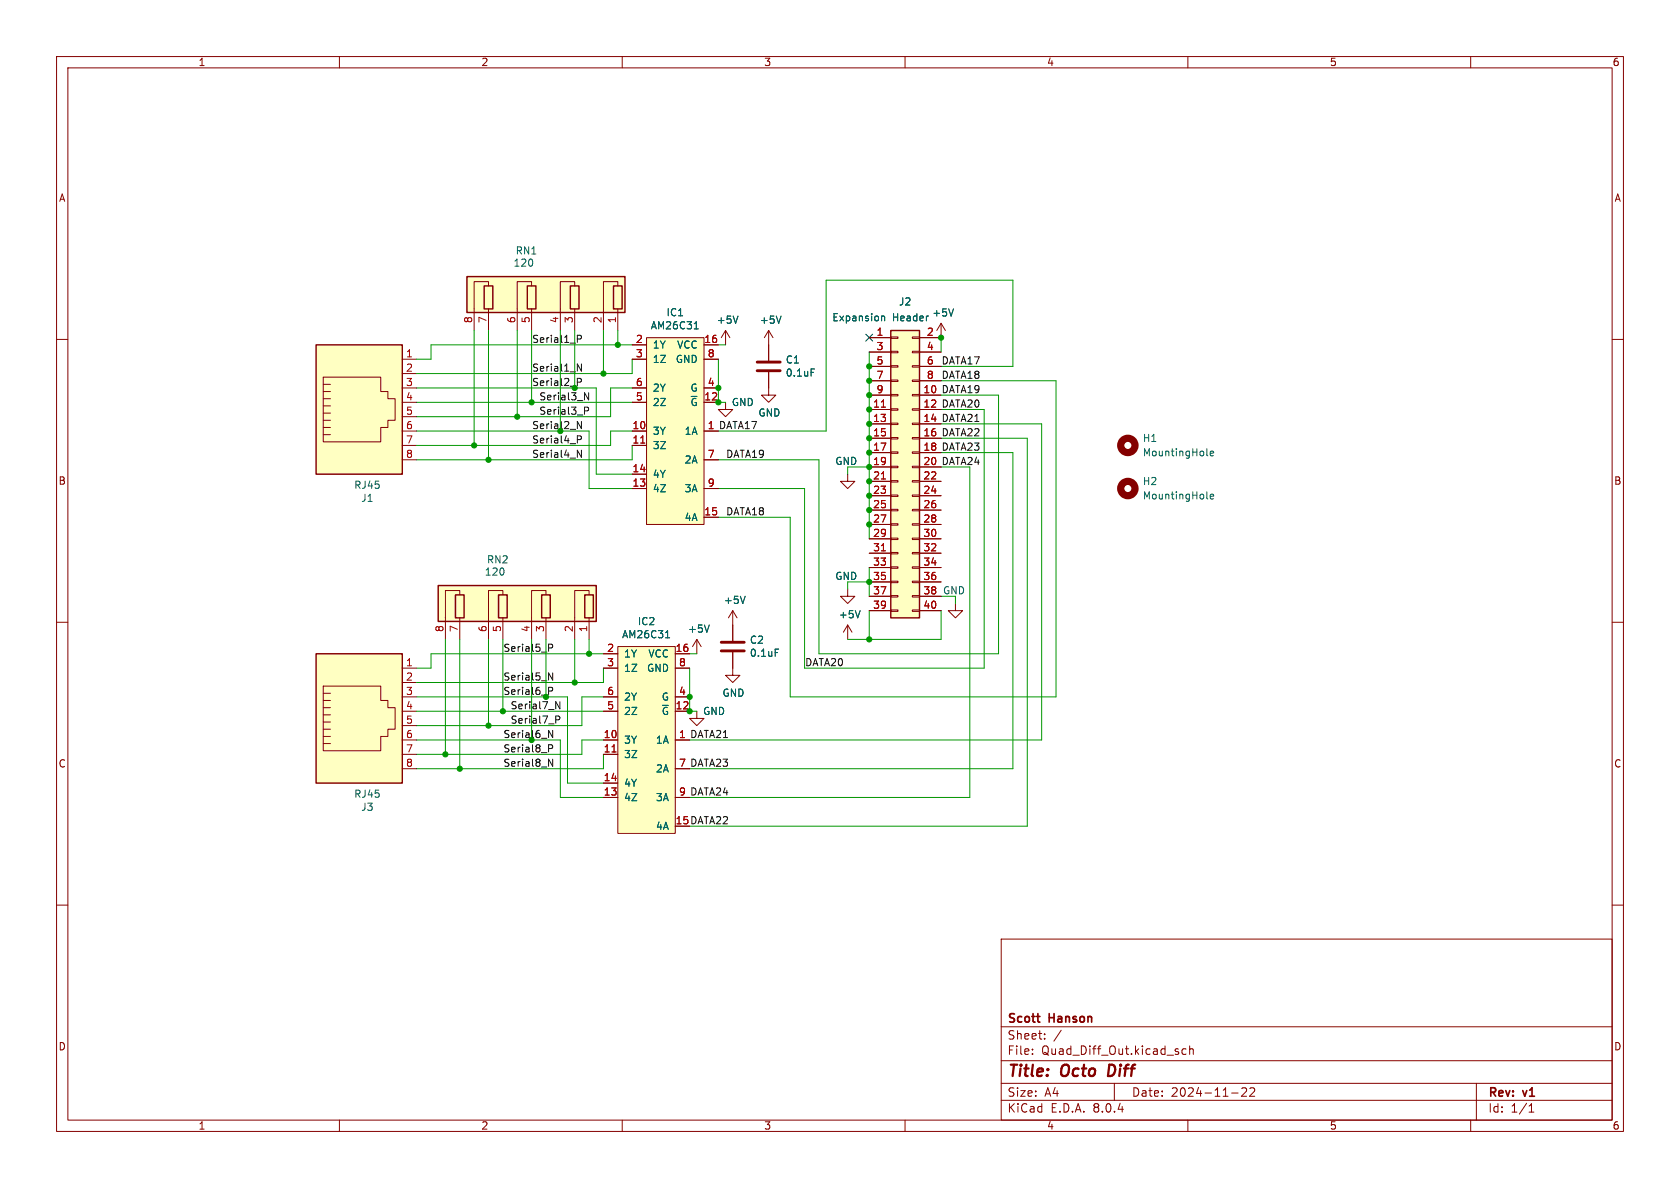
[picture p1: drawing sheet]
<svg xmlns="http://www.w3.org/2000/svg" width="297mm" height="210mm" viewBox="0 0 297 210" stroke-linecap="round" stroke-linejoin="round" font-family="sans-serif">
<g fill="none" stroke="#840000" stroke-width=".18">
<path d="M10 10h277v190h-277zM12 12h273v186h-273zM60 10v2M110 10v2M160 10v2M210 10v2M260 10v2M10 60h2M285 60h2M10 110h2M285 110h2M10 160h2"/>
<path d="M285 160h2M177 166h108v32h-108zM60 198v2M110 198v2M160 198v2M177 194.5h108M177 191.5h108M177 187.5h108M177 181.5h108M182.5 186.3v.1M182.5 185.5v.1M184.7 183.6v.1"/>
<path d="M184.7 182.8v.1M187.6 182.1l-1.3 2M197 191.5v3M209.7 185.5l-.5-.1-.2 .3v.4l.1 .2h.6M210 198v2M210.3 185.5l.2-.1 .4 .1 .1 .9M210.3 184.9v1.5M217.7 193.2h1.2M219.5 192.4l.6-.1 .2 .1 .1 .3-.9 1.1h.9M221 192.4l.5-.1 .2 .1 .1 .3-.9 1.1h.9M260 198v2M261 191.5v6.5"/>
<path d="M270.3 196.6h.9M270.3 195.5l.4-.4v1.5"/>
</g>
<path d="M196.1 188.2l-.2 2h.4" fill="none" stroke="#840000" stroke-width=".4"/>
<path d="M109.2 114.3h10.2v33h-10.2z" fill="#ffffc2"/>
<g fill="none" stroke="#840000" stroke-width=".18">
<path d="M106.7 115.6h2.5M106.7 118.1h2.5M109.2 114.3h10.2v33h-10.2zM119.4 115.6h2.5M119.4 118.1h2.5M129.5 118.1v1.3h1.3l-1.3 1.3-1.2-1.3h1.2M149.9 104.1v1.3h1.2l-1.2 1.3-1.3-1.3h1.3M168.9 106.7v1.3h1.3l-1.3 1.2-1.3-1.2h1.3M106.7 130.8h2.5M106.7 133.4h2.5M106.7 125.7h2.5M106.7 138.4h2.5"/>
<path d="M106.7 123.2h2.5M119.4 130.8h2.5M119.4 125.7h2.5M119.4 123.2h2.5M119.4 135.9h2.5M123.2 125.7v1.3h1.3l-1.3 1.3-1.3-1.3h1.3M106.7 141h2.5M119.4 141h2.5"/>
</g>
<path d="M108.2 132.9h.7" fill="none" stroke="#a90000" stroke-width=".18"/>
<path d="M213.3 80.4l.2 .2M214 80.2l.6-.2-.1-.2-.4-.1-.1 .2v.6h.5M117.7 112.7h.7M117.9 111.7l.1-.2v1.2" fill="none" stroke="#006464" stroke-width=".18"/>
<circle cx="199.4" cy="78.7" r="1.27" fill="none" stroke="#840000" stroke-width="1.3"/>
<path d="M55.9 61h15.2v22.8h-15.2z" fill="#ffffc2"/>
<g fill="none" stroke="#840000" stroke-width=".18">
<path d="M57.1 67.9h1.3M57.1 69.2h1.3M57.1 70.5h1.3M57.1 71.8h1.3M57.1 73h1.3M57.1 74.3h1.3M57.1 66.7h10.2v2.5h1.3v1.3h1.2v3.8h-1.2v1.3h-1.3v2.5h-10.2zM57.1 75.6h1.3M57.1 76.8h1.3M71.1 63.5h2.6M71.1 66h2.6M71.1 68.6h2.6"/>
<path d="M71.1 71.1h2.6M71.1 73.7h2.6M71.1 76.2h2.6M71.1 78.7h2.6M135.9 68.6v1.3h1.3l-1.3 1.2-1.3-1.2h1.3M71.1 81.3h2.6"/>
</g>
<path d="M55.9 61h15.2v22.8h-15.2z" fill="none" stroke="#840000" stroke-width=".25"/>
<path d="M82.5 48.9h28v6.3h-28z" fill="#ffffc2"/>
<path d="M82.5 48.9h28v6.3h-28zM85.6 50.5h1.5v4.1h-1.5zM93.2 50.5h1.5v4.1h-1.5zM100.8 50.5h1.6v4.1h-1.6zM108.5 50.5h1.5v4.1h-1.5z" fill="none" stroke="#840000" stroke-width=".25"/>
<g fill="none" stroke="#840000" stroke-width=".18">
<path d="M86.4 50.5v-.7h-2.6v8.6M86.4 54.6v3.8M94 50.5v-.7h-2.6v8.6M94 54.6v3.8M101.6 50.5v-.7h-2.5v8.6M101.6 54.6v3.8M109.2 50.5v-.7h-2.5v8.6M109.2 54.6v3.8M128.3 71.1v1.3h1.2l-1.2 1.3-1.3-1.3h1.3M135.9 61v2.8M135.9 65.8v2.8M149.9 83.8v1.3h1.2l-1.2 1.3-1.3-1.3h1.3"/>
<path d="M129.5 108l-.7 1.2M129.5 108v2.5M129.5 108l.8 1.2"/>
</g>
<path d="M133.9 65.5h4M133.9 64h4" fill="none" stroke="#840000" stroke-width=".51"/>
<path d="M143.4 65.2h.6M213.3 88l.2 .2M214 87.8l.6-.1-.1-.3h-.4l-.1 .1v.6h.5M131.7 105.4l-.4 1.3" fill="none" stroke="#006464" stroke-width=".18"/>
<circle cx="199.4" cy="86.4" r="1.27" fill="none" stroke="#840000" stroke-width="1.3"/>
<path d="M157.5 58.4h5.1v50.8h-5.1z" fill="#ffffc2"/>
<g fill="none" stroke="#840000" stroke-width=".18">
<path d="M135.9 58.4l-.8 1.3M135.9 58.4v2.6M135.9 58.4l.8 1.3M153.7 59.7h3.8M157.5 59.6h1.2v.2h-1.2zM161.3 59.6h1.3v.2h-1.3zM162.6 59.7h3.8M153.7 69.9h3.8M153.7 72.4h3.8M153.7 74.9h3.8M153.7 77.5h3.8M153.7 62.2h3.8"/>
<path d="M153.7 64.8h3.8M153.7 67.3h3.8M157.5 79.9h1.2v.2h-1.2zM157.5 77.3h1.2v.3h-1.2zM157.5 74.8h1.2v.3h-1.2zM157.5 72.3h1.2v.2h-1.2zM157.5 69.7h1.2v.3h-1.2zM157.5 67.2h1.2v.2h-1.2zM157.5 64.6h1.2v.3h-1.2zM157.5 62.1h1.2v.3h-1.2zM161.3 79.9h1.3v.2h-1.3zM161.3 77.3h1.3v.3h-1.3z"/>
<path d="M161.3 74.8h1.3v.3h-1.3zM161.3 72.3h1.3v.2h-1.3zM161.3 69.7h1.3v.3h-1.3zM161.3 67.2h1.3v.2h-1.3zM161.3 64.6h1.3v.3h-1.3zM161.3 62.1h1.3v.3h-1.3zM162.6 69.9h3.8M162.6 72.4h3.8M162.6 74.9h3.8M162.6 77.5h3.8M162.6 62.2h3.8M162.6 64.8h3.8"/>
<path d="M162.6 67.3h3.8M153.7 80h3.8M153.7 82.6h3.8M153.7 85.1h3.8M153.7 87.6h3.8M153.7 90.2h3.8M153.7 92.7h3.8M153.7 95.3h3.8M153.7 97.8h3.8M157.5 97.7h1.2v.2h-1.2zM157.5 95.1h1.2v.3h-1.2zM157.5 92.6h1.2v.2h-1.2z"/>
<path d="M157.5 90h1.2v.3h-1.2zM157.5 87.5h1.2v.3h-1.2zM157.5 85h1.2v.2h-1.2zM157.5 82.4h1.2v.3h-1.2zM161.3 97.7h1.3v.2h-1.3zM161.3 95.1h1.3v.3h-1.3zM161.3 92.6h1.3v.2h-1.3zM161.3 90h1.3v.3h-1.3zM161.3 87.5h1.3v.3h-1.3zM161.3 85h1.3v.2h-1.3zM161.3 82.4h1.3v.3h-1.3zM162.6 80h3.8"/>
<path d="M162.6 82.6h3.8M162.6 85.1h3.8M162.6 87.6h3.8M162.6 90.2h3.8M162.6 92.7h3.8M162.6 95.3h3.8M162.6 97.8h3.8M153.7 100.3h3.8M153.7 102.9h3.8M153.7 105.4h3.8M153.7 108h3.8M157.5 107.8h1.2v.3h-1.2z"/>
<path d="M157.5 105.3h1.2v.2h-1.2zM157.5 102.7h1.2v.3h-1.2zM157.5 100.2h1.2v.3h-1.2zM161.3 107.8h1.3v.3h-1.3zM161.3 105.3h1.3v.2h-1.3zM161.3 102.7h1.3v.3h-1.3zM161.3 100.2h1.3v.3h-1.3zM162.6 100.3h3.8M162.6 102.9h3.8M162.6 105.4h3.8M162.6 108h3.8"/>
</g>
<path d="M157.5 58.4h5.1v50.8h-5.1z" fill="none" stroke="#840000" stroke-width=".25"/>
<path d="M155.8 72h.7M155.8 84.7h.7M155.8 97.4h.7" fill="none" stroke="#a90000" stroke-width=".18"/>
<path d="M138.1 55.9l-.4 1.2M155.9 55.9v.8M155.9 56l.1-.1h.3l.1 .8" fill="none" stroke="#006464" stroke-width=".18"/>
<path d="M55.9 115.6h15.2v22.8h-15.2z" fill="#ffffc2"/>
<g fill="none" stroke="#840000" stroke-width=".18">
<path d="M71.1 118.1h2.6M57.1 122.6h1.3M57.1 123.8h1.3M57.1 125.1h1.3M57.1 126.4h1.3M57.1 127.6h1.3M57.1 128.9h1.3M57.1 121.3h10.2v2.5h1.3v1.3h1.2v3.8h-1.2v1.3h-1.3v2.5h-10.2zM57.1 130.2h1.3M57.1 131.4h1.3M71.1 120.7h2.6M71.1 123.2h2.6"/>
<path d="M71.1 125.7h2.6M71.1 128.3h2.6M71.1 130.8h2.6M71.1 133.4h2.6M71.1 135.9h2.6"/>
</g>
<path d="M55.9 115.6h15.2v22.8h-15.2z" fill="none" stroke="#840000" stroke-width=".25"/>
<path d="M77.5 103.5h27.9v6.4h-27.9z" fill="#ffffc2"/>
<path d="M77.5 103.5h27.9v6.4h-27.9zM80.5 105.2h1.5v4h-1.5zM88.1 105.2h1.6v4h-1.6zM95.8 105.2h1.5v4h-1.5zM103.4 105.2h1.5v4h-1.5z" fill="none" stroke="#840000" stroke-width=".25"/>
<path d="M81.3 105.2v-.8h-2.6v8.6M81.3 109.2v3.8M88.9 105.2v-.8h-2.5v8.6M88.9 109.2v3.8M96.5 105.2v-.8h-2.5v8.6M96.5 109.2v3.8M104.1 105.2v-.8h-2.5v8.6M104.1 109.2v3.8" fill="none" stroke="#840000" stroke-width=".18"/>
<path d="M114.3 59.7h10.2v33h-10.2z" fill="#ffffc2"/>
<g fill="none" stroke="#840000" stroke-width=".18">
<path d="M114.3 59.7h10.2v33h-10.2zM128.3 58.4l-.8 1.3M128.3 58.4v2.6M128.3 58.4l.7 1.3M153.7 59.7h3.8M166.4 57.2l-.8 1.2M166.4 57.2v2.5h-3.8M166.4 57.2l.7 1.2M111.8 76.2h2.5M111.8 78.7h2.5M111.8 71.1h2.5M111.8 61h2.5"/>
<path d="M111.8 63.5h2.5M111.8 68.6h2.5M124.5 76.2h2.5M124.5 71.1h2.5M124.5 61h2.5M124.5 63.5h2.5M124.5 68.6h2.5M135.9 61v2.8M135.9 65.8v2.8M153.7 69.9h3.8M153.7 72.4h3.8M153.7 74.9h3.8"/>
<path d="M153.7 77.5h3.8M153.7 62.2h3.8M153.7 64.8h3.8M153.7 67.3h3.8M162.6 69.9h3.8M162.6 72.4h3.8M162.6 74.9h3.8M162.6 77.5h3.8M162.6 62.2h3.8M162.6 64.8h3.8M162.6 67.3h3.8M111.8 86.4h2.5"/>
<path d="M111.8 83.8h2.5M124.5 86.4h2.5M124.5 91.4h2.5M124.5 81.3h2.5M153.7 80h3.8M153.7 82.6h3.8M153.7 85.1h3.8M153.7 87.6h3.8M153.7 90.2h3.8M153.7 92.7h3.8M153.7 95.3h3.8M153.7 97.8h3.8"/>
<path d="M162.6 80h3.8M162.6 82.6h3.8M162.6 85.1h3.8M162.6 87.6h3.8M162.6 90.2h3.8M162.6 92.7h3.8M162.6 95.3h3.8M162.6 97.8h3.8M106.7 115.6h2.5M106.7 118.1h2.5M119.4 115.6h2.5M119.4 118.1h2.5"/>
<path d="M123.2 113l-.8 1.3M123.2 113v2.6M123.2 113l.8 1.3M129.5 110.5v2.8M129.5 115.3v2.8M149.9 110.5l-.8 1.3M149.9 110.5v2.5M149.9 110.5l.7 1.3M153.7 100.3h3.8M153.7 102.9h3.8M153.7 105.4h3.8M153.7 108h3.8"/>
<path d="M162.6 100.3h3.8M162.6 102.9h3.8M162.6 105.4h3.8M162.6 108h3.8M106.7 130.8h2.5M106.7 133.4h2.5M106.7 125.7h2.5M106.7 138.4h2.5M106.7 123.2h2.5M119.4 130.8h2.5M119.4 125.7h2.5M119.4 123.2h2.5"/>
<path d="M119.4 135.9h2.5M106.7 141h2.5M119.4 141h2.5"/>
</g>
<path d="M113.3 78.3h.7M155.8 72h.7M155.8 84.7h.7M155.8 97.4h.7M108.2 132.9h.7" fill="none" stroke="#a90000" stroke-width=".18"/>
<g fill="none" stroke="#006464" stroke-width=".18">
<path d="M122.7 58.1h.8M123 57l.1-.1v1.2M130.5 55.9l-.5 1.2M138.1 55.9l-.4 1.2M155.9 55.9v.8M155.9 56l.1-.1h.3l.1 .8M168.6 54.6l-.5 1.3M143.4 65.2h.6M117.7 112.7h.7M117.9 111.7l.1-.2v1.2M125.4 110.5l-.4 1.3M131.7 105.4l-.4 1.3"/>
<path d="M137 114.8h.7M152.1 107.9l-.5 1.3"/>
</g>
<path d="M127.5 115.1h4.1M127.5 113.5h4.1" fill="none" stroke="#840000" stroke-width=".51"/>
<g fill="none" stroke="#0f0f0f" stroke-width=".18">
<path d="M102.1 59.3h.4l.3 .2-.1 .4h-.6M102.1 66.9h.4l.3 .2-.1 .4-.6 .1M102.1 64.3l.7 1.3v-1.3M102.1 74.5l.7 1.3v-1.3M102.1 77h.4l.3 .3-.1 .4h-.6M102.1 79.6l.7 1.3v-1.3M103.3 69.4l.8 1.3v-1.3M103.3 72h.5l.3 .2-.2 .4h-.6M97 113.9h.5l.2 .2-.1 .4h-.6M97 119l.7 1.2v-1.2M97 121.5h.5l.2 .2-.1 .4-.6 .1M97 129.1l.7 1.3v-1.3"/>
<path d="M97 131.7h.5l.2 .2-.1 .4h-.6M97 134.2l.7 1.3v-1.3M98.3 126.6h.4l.3 .2-.1 .4h-.6M98.3 124l.7 1.3v-1.3"/>
</g>
<g fill="none" stroke="#009600" stroke-width=".18">
<path d="M83.8 58.4v20.3M86.4 58.4v22.9M91.4 58.4v15.3M94 58.4v12.7M99.1 58.4v17.8M101.6 58.4v10.2M106.7 58.4v7.6M109.2 58.4v2.6M166.4 59.7v2.5M73.7 68.6h31.7v15.2h6.4M73.7 76.2h30.4v10.2h7.7M73.7 71.1h38.1"/>
<path d="M111.8 61h-35.6v2.5h-2.5M111.8 63.5v2.5h-38.1M111.8 68.6h-3.9v5.1h-34.2M111.8 76.2h-3.9v2.5h-34.2M111.8 78.7v2.6h-38.1M127 63.5v7.6h1.3M127 61h1.3M153.7 62.2v33.1M166.4 64.8h12.7v-15.3h-33.1v26.7h-19M166.4 69.9h10.1v45.7h-31.7v-34.3h-17.8M166.4 72.4h7.6v45.7h-31.8v-31.7h-15.2M166.4 67.3h20.3v55.9h-47v-31.8h-12.7"/>
<path d="M166.4 74.9h17.7v55.9h-62.2M166.4 77.5h15.2v68.6h-59.7M153.7 82.6h-3.8v1.2M166.4 80h12.7v55.9h-57.2M166.4 82.6h5v58.4h-49.5M78.7 113v20.4M81.3 113v22.9M86.4 113v15.3M88.9 113v12.7M94 113v17.8M96.5 113v10.2M101.6 113v7.7"/>
<path d="M104.1 113v2.6M106.7 115.6h-30.5v2.5h-2.5M106.7 118.1v2.6h-33M121.9 115.6h1.3M121.9 118.1v7.6h1.3M153.7 100.3v5.1M153.7 108v5M153.7 102.9h-3.8v1.2M166.4 108v5h-16.5M168.9 105.4v1.3M73.7 123.2h26.6v15.2h6.4M73.7 130.8h25.4v10.2h7.6"/>
<path d="M73.7 125.7h33M106.7 123.2h-3.8v5.1h-29.2M106.7 130.8h-3.8v2.6h-29.2M106.7 133.4v2.5h-33"/>
</g>
<path d="M153.1 59.1l1.2 1.2M154.3 59.1l-1.2 1.2" fill="none" stroke="#000084" stroke-width=".18"/>
<g fill="#009600" stroke="#009600" stroke-width=".18">
<circle cx="153.7" cy="90.2" r=".46"/>
<circle cx="153.7" cy="87.6" r=".46"/>
<circle cx="153.7" cy="85.1" r=".46"/>
<circle cx="153.7" cy="64.8" r=".46"/>
<circle cx="153.7" cy="69.9" r=".46"/>
<circle cx="153.7" cy="67.3" r=".46"/>
<circle cx="166.4" cy="59.7" r=".46"/>
<circle cx="153.7" cy="80" r=".46"/>
<circle cx="153.7" cy="82.6" r=".46"/>
<circle cx="91.4" cy="73.7" r=".46"/>
<circle cx="86.4" cy="81.3" r=".46"/>
<circle cx="83.8" cy="78.7" r=".46"/>
<circle cx="94" cy="71.1" r=".46"/>
<circle cx="153.7" cy="92.7" r=".46"/>
<circle cx="153.7" cy="113" r=".46"/>
<circle cx="153.7" cy="72.4" r=".46"/>
<circle cx="153.7" cy="77.5" r=".46"/>
<circle cx="153.7" cy="74.9" r=".46"/>
<circle cx="127" cy="68.6" r=".46"/>
<circle cx="153.7" cy="102.9" r=".46"/>
<circle cx="101.6" cy="120.7" r=".46"/>
<circle cx="104.1" cy="115.6" r=".46"/>
<circle cx="88.9" cy="125.7" r=".46"/>
<circle cx="121.9" cy="123.2" r=".46"/>
<circle cx="121.9" cy="125.7" r=".46"/>
<circle cx="81.3" cy="135.9" r=".46"/>
<circle cx="78.7" cy="133.4" r=".46"/>
<circle cx="86.4" cy="128.3" r=".46"/>
<circle cx="106.7" cy="66" r=".46"/>
<circle cx="109.2" cy="61" r=".46"/>
<circle cx="127" cy="71.1" r=".46"/>
</g>
<g font-size="2.8" fill="#840000">
<text x="178" y="190.9">Title:</text>
<text x="187.7" y="190.9">Octo</text>
<text x="196.7" y="190.9">Diff</text>
</g>
<g font-size="2.1" fill="#840000">
<text x="178" y="184">Sheet:</text>
<text x="178" y="181.2">Scott</text>
<text x="185.5" y="181.2">Hanson</text>
<text x="178" y="186.7">File:</text>
<text x="184.1" y="186.7">Quad_Diff_Out.kicad_sch</text>
<text x="178" y="196.9">KiCad</text>
<text x="178" y="194.1">Size:</text>
<text x="184.7" y="194.1">A4</text>
<text x="185.7" y="196.9">E.D.A.</text>
<text x="193.3" y="196.9">8.0.4</text>
<text x="200" y="194.1">Date:</text>
<text x="207" y="194.1">2024-11-22</text>
<text x="263" y="194.3">Rev:</text>
<text x="263" y="196.9">Id:</text>
<text x="267.1" y="196.9">1/1</text>
<text x="269.4" y="194.3">v1</text>
</g>
<g font-size="1.8" fill="#840000">
<text x="35" y="11.9">1</text>
<text x="85" y="11.9">2</text>
<text x="135" y="11.9">3</text>
<text x="185" y="11.9">4</text>
<text x="235" y="11.9">5</text>
<text x="285" y="11.9">6</text>
<text x="10.3" y="35.9">A</text>
<text x="285.3" y="35.9">A</text>
<text x="10.3" y="85.9">B</text>
<text x="285.3" y="85.9">B</text>
<text x="10.3" y="135.9">C</text>
<text x="285.3" y="135.9">C</text>
<text x="119.3" y="145.8">15 DATA22</text>
<text x="10.3" y="185.9">D</text>
<text x="285.3" y="185.9">D</text>
<text x="35" y="199.9">1</text>
<text x="85" y="199.9">2</text>
<text x="135" y="199.9">3</text>
<text x="185" y="199.9">4</text>
<text x="235" y="199.9">5</text>
<text x="285" y="199.9">6</text>
</g>
<g font-size="1.8" fill="#006464">
<text x="90.7" y="47.3">120</text>
<text x="91.1" y="45.2">RN1</text>
<text x="115" y="58.4">AM26C31</text>
<text x="117.7" y="56.1">IC1</text>
<text x="126.6" y="57.4">+5V</text>
<text x="134.2" y="57.4">+5V</text>
<text x="147" y="57">Expansion</text>
<text x="157.8" y="57">Header</text>
<text x="158.8" y="54.2">J2</text>
<text x="164.7" y="56.2">+5V</text>
<text x="115.3" y="61.8">1Y</text>
<text x="115.3" y="64.4">1Z</text>
<text x="119.4" y="64.4">GND</text>
<text x="119.6" y="61.8">VCC</text>
<text x="138.8" y="64.5">C1</text>
<text x="115.3" y="72">2Z</text>
<text x="115.3" y="69.4">2Y</text>
<text x="122" y="72">~{G}</text>
<text x="122" y="69.4">G</text>
<text x="129.3" y="72">GND</text>
<text x="138.8" y="66.8">0.1uF</text>
<text x="115.3" y="77.1">3Y</text>
<text x="120.9" y="77.1">1A</text>
<text x="134" y="73.8">GND</text>
<text x="115.3" y="79.6">3Z</text>
<text x="120.9" y="82.1">2A</text>
<text x="147.6" y="82.4">GND</text>
<text x="201.9" y="78.3">H1</text>
<text x="201.9" y="80.9">MountingHole</text>
<text x="62.5" y="86.6">RJ45</text>
<text x="63.8" y="88.9">J1</text>
<text x="115.3" y="87.2">4Z</text>
<text x="115.3" y="84.7">4Y</text>
<text x="120.9" y="87.2">3A</text>
<text x="201.9" y="86">H2</text>
<text x="201.9" y="88.5">MountingHole</text>
<text x="120.9" y="92.3">4A</text>
<text x="85.6" y="102">120</text>
<text x="86" y="99.8">RN2</text>
<text x="127.9" y="107">+5V</text>
<text x="147.6" y="102.7">GND</text>
<text x="109.9" y="113">AM26C31</text>
<text x="112.7" y="110.7">IC2</text>
<text x="121.5" y="112">+5V</text>
<text x="132.5" y="114">C2</text>
<text x="148.2" y="109.5">+5V</text>
<text x="110.2" y="116.4">1Y</text>
<text x="110.2" y="119">1Z</text>
<text x="114.3" y="119">GND</text>
<text x="114.5" y="116.4">VCC</text>
<text x="132.5" y="116.3">0.1uF</text>
<text x="110.2" y="124.1">2Y</text>
<text x="116.9" y="124.1">G</text>
<text x="127.6" y="123.4">GND</text>
<text x="110.2" y="131.7">3Y</text>
<text x="110.2" y="126.6">2Z</text>
<text x="115.9" y="131.7">1A</text>
<text x="116.9" y="126.6">~{G}</text>
<text x="124.2" y="126.6">GND</text>
<text x="110.2" y="134.2">3Z</text>
<text x="115.9" y="136.8">2A</text>
<text x="62.5" y="141.2">RJ45</text>
<text x="63.8" y="143.5">J3</text>
<text x="110.2" y="141.8">4Z</text>
<text x="110.2" y="139.3">4Y</text>
<text x="115.9" y="141.8">3A</text>
<text x="115.9" y="146.9">4A</text>
</g>
<g font-size="1.8" fill="#a90000">
<text x="83.6" y="57.2" transform="rotate(-90 83.6 57.2)">8</text>
<text x="86.1" y="57.2" transform="rotate(-90 86.1 57.2)">7</text>
<text x="91.2" y="57.2" transform="rotate(-90 91.2 57.2)">6</text>
<text x="93.7" y="57.2" transform="rotate(-90 93.7 57.2)">5</text>
<text x="98.8" y="57.2" transform="rotate(-90 98.8 57.2)">4</text>
<text x="101.3" y="57.2" transform="rotate(-90 101.3 57.2)">3</text>
<text x="106.4" y="57.2" transform="rotate(-90 106.4 57.2)">2</text>
<text x="109" y="57.2" transform="rotate(-90 109 57.2)">1</text>
<text x="154.9" y="59.4">1</text>
<text x="163.8" y="59.4">2</text>
<text x="71.7" y="63.2">1</text>
<text x="71.7" y="65.8">2</text>
<text x="112.3" y="60.7">2</text>
<text x="112.3" y="63.2">3</text>
<text x="124.4" y="60.7">16</text>
<text x="125" y="63.2">8</text>
<text x="154.9" y="62">3</text>
<text x="154.9" y="64.5">5</text>
<text x="163.8" y="62">4</text>
<text x="163.8" y="64.5">6</text>
<text x="71.7" y="68.3">3</text>
<text x="71.7" y="70.9">4</text>
<text x="112.3" y="70.9">5</text>
<text x="112.3" y="68.3">6</text>
<text x="124.4" y="70.9">12</text>
<text x="125" y="68.3">4</text>
<text x="154.9" y="67.1">7</text>
<text x="154.9" y="69.6">9</text>
<text x="163.2" y="69.6">10</text>
<text x="163.8" y="67.1">8</text>
<text x="71.7" y="73.4">5</text>
<text x="71.7" y="75.9">6</text>
<text x="111.7" y="75.9">10</text>
<text x="125" y="75.9">1</text>
<text x="154.3" y="72.1">11</text>
<text x="154.3" y="74.7">13</text>
<text x="154.3" y="77.2">15</text>
<text x="163.2" y="72.1">12</text>
<text x="163.2" y="74.7">14</text>
<text x="163.2" y="77.2">16</text>
<text x="71.7" y="78.5">7</text>
<text x="71.7" y="81">8</text>
<text x="111.7" y="78.5">11</text>
<text x="111.7" y="83.6">14</text>
<text x="125" y="81">7</text>
<text x="154.3" y="79.8">17</text>
<text x="154.3" y="82.3">19</text>
<text x="163.2" y="79.8">18</text>
<text x="163.2" y="82.3">20</text>
<text x="111.7" y="86.1">13</text>
<text x="125" y="86.1">9</text>
<text x="154.3" y="84.8">21</text>
<text x="154.3" y="87.4">23</text>
<text x="154.3" y="89.9">25</text>
<text x="163.2" y="84.8">22</text>
<text x="163.2" y="87.4">24</text>
<text x="163.2" y="89.9">26</text>
<text x="124.4" y="91.2">15</text>
<text x="154.3" y="92.5">27</text>
<text x="154.3" y="95">29</text>
<text x="163.2" y="92.5">28</text>
<text x="163.2" y="95">30</text>
<text x="154.3" y="97.5">31</text>
<text x="154.3" y="100.1">33</text>
<text x="163.2" y="97.5">32</text>
<text x="163.2" y="100.1">34</text>
<text x="154.3" y="102.6">35</text>
<text x="154.3" y="105.2">37</text>
<text x="154.3" y="107.7">39</text>
<text x="163.2" y="102.6">36</text>
<text x="163.2" y="105.2">38</text>
<text x="163.2" y="107.7">40</text>
<text x="78.5" y="111.8" transform="rotate(-90 78.5 111.8)">8</text>
<text x="81" y="111.8" transform="rotate(-90 81 111.8)">7</text>
<text x="86.1" y="111.8" transform="rotate(-90 86.1 111.8)">6</text>
<text x="88.6" y="111.8" transform="rotate(-90 88.6 111.8)">5</text>
<text x="93.7" y="111.8" transform="rotate(-90 93.7 111.8)">4</text>
<text x="96.3" y="111.8" transform="rotate(-90 96.3 111.8)">3</text>
<text x="101.3" y="111.8" transform="rotate(-90 101.3 111.8)">2</text>
<text x="103.9" y="111.8" transform="rotate(-90 103.9 111.8)">1</text>
<text x="71.7" y="117.9">1</text>
<text x="107.2" y="115.3">2</text>
<text x="107.2" y="117.9">3</text>
<text x="119.3" y="115.3">16</text>
<text x="119.9" y="117.9">8</text>
<text x="71.7" y="120.4">2</text>
<text x="71.7" y="122.9">3</text>
<text x="71.7" y="125.5">4</text>
<text x="107.2" y="125.5">5</text>
<text x="107.2" y="122.9">6</text>
<text x="119.3" y="125.5">12</text>
<text x="119.9" y="122.9">4</text>
<text x="71.7" y="128">5</text>
<text x="71.7" y="130.6">6</text>
<text x="106.6" y="130.6">10</text>
<text x="119.9" y="130.6">1</text>
<text x="71.7" y="133.1">7</text>
<text x="71.7" y="135.6">8</text>
<text x="106.6" y="133.1">11</text>
<text x="119.9" y="135.6">7</text>
<text x="106.6" y="140.7">13</text>
<text x="106.6" y="138.2">14</text>
<text x="119.9" y="140.7">9</text>
<text x="119.3" y="145.8">15</text>
</g>
<g font-size="1.8" fill="#0f0f0f">
<text x="94" y="60.7">Serial1_P</text>
<text x="94" y="65.8">Serial1_N</text>
<text x="166.4" y="64.5">DATA17</text>
<text x="95.2" y="70.9">Serial3_N</text>
<text x="166.4" y="67">DATA18</text>
<text x="166.4" y="69.6">DATA19</text>
<text x="95.2" y="73.4">Serial3_P</text>
<text x="125" y="75.9">1 DATA17</text>
<text x="166.4" y="72.1">DATA20</text>
<text x="166.4" y="74.7">DATA21</text>
<text x="166.4" y="77.2">DATA22</text>
<text x="94" y="81">Serial4_N</text>
<text x="94" y="78.5">Serial4_P</text>
<text x="128.3" y="81">DATA19</text>
<text x="166.4" y="82.3">DATA24</text>
<text x="166.4" y="79.7">DATA23</text>
<text x="128.3" y="91.2">DATA18</text>
<text x="88.9" y="115.3">Serial5_P</text>
<text x="142.2" y="117.8">DATA20</text>
<text x="88.9" y="120.4">Serial5_N</text>
<text x="90.2" y="125.5">Serial7_N</text>
<text x="90.2" y="128">Serial7_P</text>
<text x="119.9" y="130.6">1 DATA21</text>
<text x="88.9" y="135.6">Serial8_N</text>
<text x="88.9" y="133.1">Serial8_P</text>
<text x="119.9" y="135.6">7 DATA23</text>
<text x="119.9" y="140.7">9 DATA24</text>
</g>
<g font-size="1.8" fill="#009600">
<text x="94" y="68.3">Serial2_P</text>
<text x="94" y="75.9">Serial2_N</text>
<text x="166.6" y="105.3">GND</text>
<text x="88.9" y="122.9">Serial6_P</text>
<text x="88.9" y="130.5">Serial6_N</text>
</g>
</svg>
